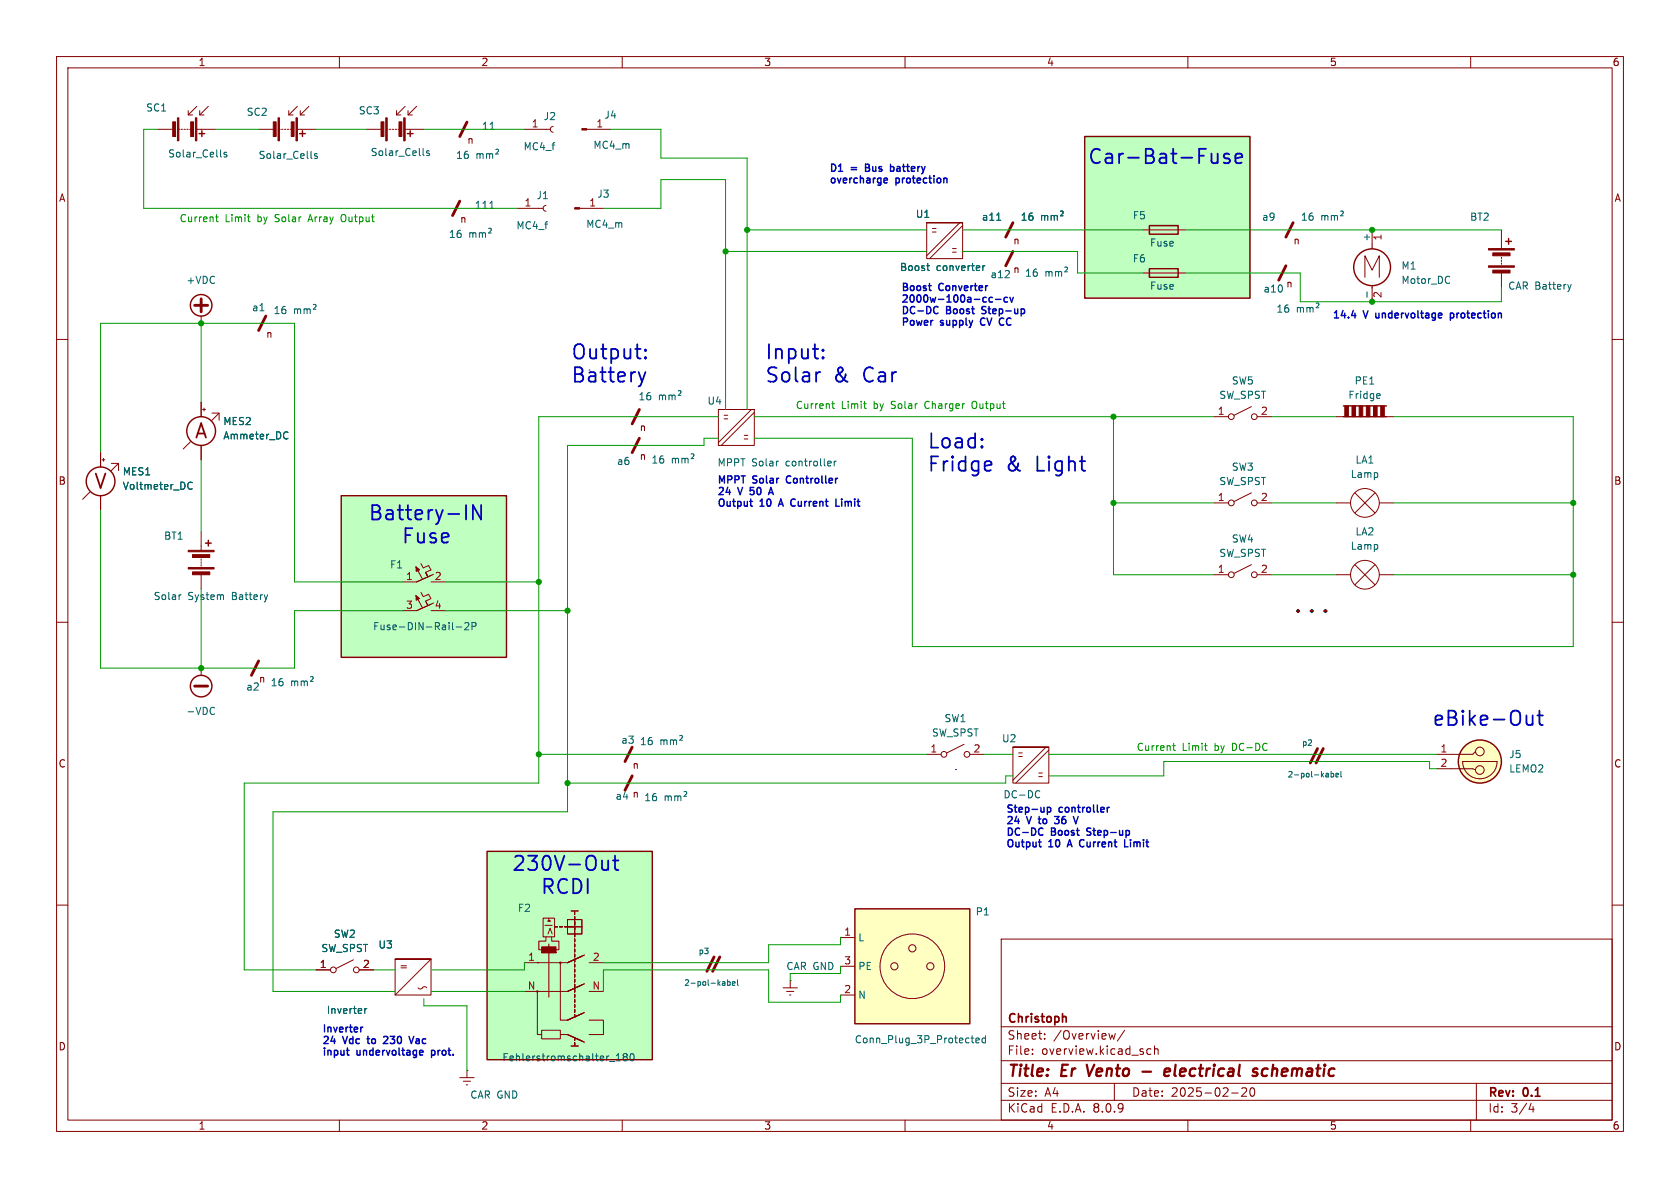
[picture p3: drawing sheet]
<svg xmlns="http://www.w3.org/2000/svg" width="297mm" height="210mm" viewBox="0 0 297 210" stroke-linecap="round" stroke-linejoin="round" font-family="sans-serif">
<g fill="none" stroke="#840000" stroke-width=".18">
<path d="M10 10h277v190h-277zM12 12h273v186h-273zM60 10v2M110 10v2M160 10v2M210 10v2M260 10v2M10 60h2M285 60h2M10 110h2M285 110h2M10 160h2"/>
<path d="M177 166h108v32h-108zM285 160h2M60 198v2M110 198v2M160 198v2M177 194.5h108M177 191.5h108M177 187.5h108M177 181.5h108M182.5 186.3v.1M182.5 185.5v.1M184.7 183.6v.1"/>
<path d="M184.7 182.8v.1M197 191.5v3M197.2 182.7l-.3 1-.3-.7M198.8 182.1l-1.3 2M202.7 186.1l.3 .3 .5-.1M203.5 185.5l-.5-.1-.3 .3M204.1 185.5l.2-.1 .4 .1v.9M204.1 184.9v1.5M210 198v2M217.7 193.2h1.2M219.5 192.4l.6-.1 .2 .1 .1 .3-.9 1.1h.9M221.1 192.4l.2-.1a.81 .81 0 0 1 .6 .6 .81 .81 0 0 1-.3 .8l-.1 .1a.81 .81 0 0 1-.4-1.4z"/>
<path d="M260 198v2M261 191.5v6.5M270.7 195l-.4 1.1h.9M271 195.6v1"/>
</g>
<path d="M192.1 188.2l.4 2M202 189.4h1.5M205.9 189.5l.9-.1v-.4l-.2-.1-.6 .1-.2 .9 .3 .3 .5-.1M221.6 189.4l.5 .1 .2 .3-.1 .3-.6 .1M222.3 189a.5 .5 0 0 0-.8 .2M224.1 189a.66 .66 0 0 0-1 .3v.5l.1 .3 .2 .1 .6-.1" fill="none" stroke="#840000" stroke-width=".4"/>
<path d="M188.4 179.8l.1 .9" fill="none" stroke="#840000" stroke-width=".3"/>
<g fill="#bfffbf">
<path d="M60.3 87.6h29.2v28.6h-29.2z"/>
<path d="M86.1 150.5h29.2v36.8h-29.2z"/>
<path d="M191.8 24.1h29.2v28.6h-29.2z"/>
</g>
<g fill="none" stroke="#840000" stroke-width=".18">
<path d="M91.4 36.8h4.6M92.7 22.9h4.6M96.5 36.3l-.3 .2-.2 .3 .2 .4 .3 .1M97.8 22.4l-.4 .1-.1 .4 .1 .3 .4 .2M102.5 36.8h4.2M127 72.4h6.3v6.3h-6.3zM127 72.4h6.3zM128 74h.7M128 73.4h.7M131.6 77.6h.6M131.6 77h.6M132.8 72.4l-5.8 5.8"/>
<path d="M133.3 72.9l-5.8 5.8M74.4 99.6l.4 .8M71.1 102.9h2.6M71.1 108h2.6M73.5 100.2l.1 .8 .6-.3-.7-.5 1.2 2.2M73.5 105.3l.1 .8 .6-.3-.7-.5 1.2 2.1M73.6 100.5h.1M73.6 100.6h.1M73.6 105.6h.1M73.6 105.7h.1M73.8 100.6l-.1 .2 .2-.1M73.8 105.6l-.1 .3 .2-.2"/>
<path d="M74 100.7l-.3 .2M74 105.8l-.3 .2M74.4 104.7l.4 .8M74.9 100.4l.9-.4 .4 .7M74.9 105.5l.9-.4 .4 .7M75.2 101.2l.4 .8-.3-.7M75.2 106.2l.4 .8-.3-.6M76.2 100.8l-.9 .4M76.2 105.8l-.9 .4M76.2 101.7l-2.5 1.2M76.2 106.8l-2.5 1.2M76.2 102.9h2.5"/>
<path d="M76.2 108h2.5M76.6 101.5l-2.9 1.4M76.6 106.6l-2.9 1.4M138.4 174.6h2.6M139.1 175.3h1.2M139.6 175.9h.2M139.7 173.4h.1M139.7 173.4v1.2"/>
</g>
<path d="M101.6 36.7h.9v.3h-.9z" fill="#840000" stroke="#840000" stroke-width=".18"/>
<g fill="#840000" stroke="#840000" stroke-width=".51">
<path d="M81.3 35.6l-1.3 2.5z"/>
<path d="M113 77.5l-1.2 2.5z"/>
</g>
<g fill="none" stroke="#006464" stroke-width=".18">
<path d="M86.6 36.8h.7M83 41.1v.9M83 41.3l.4-.2 .2 .2M83.6 41.3l.2-.2 .3 .1v.8M83.6 41.3v.7M84.7 41.3l.4-.2 .2 .2M84.7 41.1v.9M85.3 41.3l.2-.2 .3 .1v.8M85.3 41.3v.7M86.4 40.4l.3-.1 .2 .2-.1 .3-.4 .4h.5M118.9 81v.9M118.9 81.1l.3-.1 .2 .2"/>
<path d="M119.4 81.2l.2-.2 .3 .1 .1 .8M119.4 81.2v.7M120.6 81.1l.3-.1 .2 .2M120.6 81v.9M121.1 81.2l.2-.2 .3 .1v.8M121.1 81.2v.7M122.2 80.3l.3-.1 .2 .2-.1 .3-.4 .4h.5M146.9 81.6v.2l-.6 .1M147.5 81.5v.9M147.8 81.5l-.3 .3M80.7 110.8h.9M82.2 110.2l.5-.1 .2 .3-.8 .9h.8"/>
<path d="M83.4 110.7h.6l.2-.2-.1-.3-.7-.1v1.2"/>
</g>
<path d="M151.1 160.7h20.3v20.3h-20.3z" fill="#ffffc2"/>
<g fill="none" stroke="#840000" stroke-width=".18">
<path d="M33.3 19.6v.7h.7M34.8 18.8l-1.5 1.5M35.3 19.6v.7h.8M36.8 18.8l-1.5 1.5M51.1 19.6v.7h.7M52.6 18.8l-1.5 1.5M53.1 19.6v.7h.7M54.6 18.8l-1.5 1.5M70.1 19.6v.7h.8M71.6 18.8l-1.5 1.5M72.1 19.6v.7h.8M73.7 18.8l-1.6 1.5"/>
<path d="M27.9 22.9h2.6M31.5 22.9h.2M32 22.9h.3M32.5 22.9h.3M33 22.9h.3M33.5 22.9h.3M34.8 22.9h3.3M45.7 22.9h2.6M49.3 22.9h.2M49.8 22.9h.2M50.3 22.9h.2M50.8 22.9h.3"/>
<path d="M51.3 22.9h.3M52.6 22.9h3.3M64.8 22.9h2.5M68.3 22.9h.3M68.8 22.9h.3M69.3 22.9h.3M69.8 22.9h.3M70.4 22.9h.2M71.6 22.9h3.3M103.7 22.9h4.2M163.8 39.4h6.4v6.3h-6.4zM163.8 39.4h6.4z"/>
<path d="M169.7 39.4l-5.9 5.8M170.2 39.9l-5.9 5.8M35.6 57.2h.1M35.6 55.9v1.3M164.8 41h.7M164.8 40.4h.7M168.4 44.6h.6M168.4 43.9h.6M201.9 40.6h7.6M201.9 48.3h7.6M241.3 49v-3.8l1.3 2.6 1.2-2.6v3.8M242.6 40.6v3.4"/>
<path d="M242.6 50.5v2.8M265.4 40.6v3.3M265.4 45.5v.2M265.4 46v.2M265.4 46.5v.2M265.4 48.3v2.5M33.7 78.1l-1.3 1.3M35.6 71.1v2.6M35.6 78.7v2.6M35.8 72.4h.5M36.1 72.1v.5M37.5 73h1.2v1.3"/>
<path d="M38.7 73l-1.2 1.3M214.6 73.7h2.6M221.2 71.9l-3 1.5M222.2 73.7h2.6M236.2 73.7h1.3M245.1 73.7h1.3M15.9 87l-1.3 1.3M17.8 80v2.6M17.8 87.6v2.6M18 81.3h.5M18.3 81v.5M19.7 81.9h1.3v1.3"/>
<path d="M21 81.9l-1.3 1.3M35.6 94v3.3M35.6 98.8v.3M35.6 99.3v.3M35.6 99.8v.3M214.6 88.9h2.6M221.2 99.8l-3 1.5M221.2 87.1l-3 1.5M222.2 88.9h2.6M236.2 88.9h2.6M239.5 99.8l3.6 3.6M239.5 87.1l3.6 3.6"/>
<path d="M243.1 99.8l-3.6 3.6M243.1 87.1l-3.6 3.6M243.8 88.9h2.6M35.6 118.1h.1M35.6 101.6v2.5M35.6 118.1v1.3M214.6 101.6h2.6M222.2 101.6h2.6M236.2 101.6h2.6M243.8 101.6h2.6M163.8 133.4h2.6M170.4 131.6l-3 1.5"/>
<path d="M171.4 133.4h2.6M179.1 132.1h6.3v6.3h-6.3zM179.1 132.1h6.3zM180.1 133.7h.6M180.1 133.1h.6M183.6 137.3h.7M183.6 136.7h.7M184.9 132.1l-5.8 5.8M185.4 132.6l-5.8 5.8M254 135.9h6.3l.6 .2M258.6 134.6h6.1a3 3 0 0 1-3.1 3.1 3 3 0 0 1-3-3.1zM260.9 132.8l-.6 .6h-6.3"/>
<path d="M55.9 171.5h2.5M62.5 169.7l-3.1 1.5M63.5 171.5h2.5M69.8 169.5h6.4v6.4h-6.4zM69.8 169.5h6.4zM73.9 174.6l.4 .2 .7-.4 .4 .2M76.2 169.5l-6.4 6.4M92.7 170.2h7.6M92.7 175.3h7.6M95 175.3v7.6h.8M96 162.3h2v3.3h-2zM96.5 165.6v.8h-1.3v1.5h.6"/>
<path d="M97 162.3v.5h.3h-.5M97 166.9v9.4M97.5 165.6v.8h1.3v1.5h-.5M98.9 163.8h.5zM99.1 170.2v10.1h1.2M99.8 163.8h.5zM100.3 162.6h2.6v2.5h-2.6zM101 161h1.2M101.6 163.8h-1.3h2.6M101.6 161.2v.5zM101.6 162.1v.5zM101.6 162.9v.5z"/>
<path d="M101.6 163.8v.5zM101.6 165.1v.5zM101.6 166v.5zM101.6 166.9v.5zM101.6 167.8v.5zM101.6 168.7v.5zM101.6 169.5v.6zM101.6 170.4v.5zM101.6 171.3v.5zM101.6 172.2v.5zM101.6 173.1v.5zM101.6 174v.5z"/>
<path d="M101.6 174.9v.5zM101.6 175.8v.5zM101.6 176.7v.5zM101.6 177.5v.6zM101.6 178.4v.5zM101.6 179.3v.5zM101.6 162.6v2.5M102.9 169l-2.6 1.2M102.9 174.1l-2.6 1.2M102.9 179.2l-2.6 1.1M103.3 168.8l-3 1.4M103.3 173.9l-3 1.4"/>
<path d="M103.3 179l-3 1.3M104.1 170.2h2.6M104.1 175.3h2.6M148.6 165.7h2.5M148.6 175.9h2.5M148.6 170.8h2.5M81.3 190.5h2.5M81.9 191.1h1.3M82.4 191.8h.3M82.5 189.2h.1M82.5 189.2v1.3M95.8 182.1h3.3v1.5h-3.3z"/>
<path d="M99.1 182.9h1.2M100.3 182.9l2.6 1.1M100.3 182.9l3 1.3M101 184.9h1.2M101.6 183.4v.5zM101.6 184.3v.5zM104.1 180.3h2.6v2.6h-2.6"/>
<circle cx="217.7" cy="73.7" r=".51"/>
<circle cx="221.7" cy="73.7" r=".51"/>
<circle cx="217.7" cy="88.9" r=".51"/>
<circle cx="221.7" cy="88.9" r=".51"/>
<circle cx="241.3" cy="88.9" r="2.54"/>
<circle cx="217.7" cy="101.6" r=".51"/>
<circle cx="221.7" cy="101.6" r=".51"/>
<circle cx="241.3" cy="101.6" r="2.54"/>
<circle cx="166.9" cy="133.4" r=".51"/>
<circle cx="170.9" cy="133.4" r=".51"/>
<circle cx="261.6" cy="136.1" r=".76"/>
<circle cx="261.6" cy="132.8" r=".76"/>
<circle cx="58.9" cy="171.5" r=".51"/>
<circle cx="63" cy="171.5" r=".51"/>
<circle cx="95" cy="175.3" r=".13"/>
<circle cx="99.1" cy="170.2" r=".13"/>
<circle cx="158.1" cy="170.8" r=".63"/>
<circle cx="161.3" cy="170.8" r="5.7"/>
<circle cx="161.3" cy="167.6" r=".63"/>
<circle cx="164.5" cy="170.8" r=".63"/>
</g>
<g fill="none" stroke="#840000" stroke-width=".25">
<path d="M35.2 23.6h1M35.7 23.1v1M53 23.6h1M53.5 23.1v1M72 23.6h1M72.5 23.1v1M191.8 24.1h29.2v28.6h-29.2zM203.2 39.9h5.1v1.5h-5.1zM203.2 47.5h5.1v1.5h-5.1zM266.2 42.7h1M266.7 42.2v1M237.5 71.8h7.6"/>
<path d="M36.3 96h1M36.8 95.5v1M60.3 87.6h29.2v28.6h-29.2zM86.1 150.5h29.2v36.8h-29.2zM151.1 160.7h20.3v20.3h-20.3z"/>
<circle cx="35.6" cy="54" r="1.9"/>
<circle cx="242.6" cy="47.2" r="3.3"/>
<circle cx="35.6" cy="76.2" r="2.54"/>
<circle cx="17.8" cy="85.1" r="2.54"/>
<circle cx="35.6" cy="121.3" r="1.9"/>
<circle cx="261.6" cy="134.6" r="3.8"/>
</g>
<g fill="none" stroke="#006464" stroke-width=".18">
<path d="M40.1 27l-.3-.1-.2 .2v.2l.5 .1v.3h-.5M56.1 27.2h-.3l-.2 .1 .1 .2 .4 .1v.4h-.5M75.9 26.7h-.3l-.2 .1 .1 .2 .4 .1v.3h-.5M84.3 27.2v.8M84.3 27.3l.4-.1 .2 .1M84.9 27.3l.1-.1h.3l.1 .8M84.9 27.3v.7M86 27.3l.4-.1 .2 .1M86 27.2v.8M86.6 27.3l.1-.1h.3l.1 .8M86.6 27.3v.7M86.7 22.9h.7"/>
<path d="M87.6 26.4h.3l.2 .2v.2l-.5 .4h.5M176.2 38.9h.7M184.1 38.1v.8M184.1 38.2l.4-.1 .2 .2M184.7 38.3l.2-.2h.3v.8M184.7 38.3v.6M185.8 38.2l.4-.1 .2 .2M185.8 38.1v.8M186.4 38.3l.2-.2h.3v.8M186.4 38.3v.6M187.5 37.4l.3-.1 .2 .2-.1 .2-.4 .4h.5M233.7 38.2l.3-.1 .2 .2"/>
<path d="M233.7 38.1v.8M234.2 38.3l.2-.2h.3l.1 .8M234.2 38.3v.6M235.4 38.2l.3-.1 .2 .2M235.4 38.1v.8M235.9 38.3l.2-.2h.3l.1 .8M235.9 38.3v.6M237 37.4l.3-.1 .2 .2-.1 .2-.4 .4h.5M52.1 54.6v.8M52.1 54.7l.3-.1 .2 .2M52.6 54.8l.2-.2 .3 .1v.7M52.6 54.8v.6"/>
<path d="M53.8 54.7l.3-.1 .2 .2M53.8 54.6v.8M54.3 54.8v.6M54.3 54.8l.2-.2 .3 .1v.7M55.4 53.9l.3-.1 .2 .2-.1 .2-.4 .5h.5M163.8 47h.5M164.1 47.8h.2M173.8 47v.8M174.1 47l-.3 .2M184.9 48v.8M184.9 48.1l.4-.1 .1 .2M185.4 48.2l.2-.2 .3 .1 .1 .7"/>
<path d="M185.4 48.2v.6M186.6 48.1l.4-.1 .1 .2M186.6 48v.8M187.1 48.2l.2-.2 .3 .1 .1 .7M187.1 48.2v.6M188.2 47.3l.3-.1 .2 .2v.2l-.5 .5h.5M229.4 54.3v.9M229.4 54.5l.3-.2 .2 .2M229.9 54.5l.2-.2 .3 .1v.8M229.9 54.5v.7M231 54.5l.4-.2 .2 .2M231 54.3v.9"/>
<path d="M231.6 54.5l.2-.2 .3 .1v.8M231.6 54.5v.7M232.7 53.6h.3l.2 .1-.1 .3-.4 .4h.5M241.7 51.6v1M256.2 48.9l.1 .1M256.3 50h-.1M277.8 50.3l-.3 .8M50.5 76.3l.4 .2M50.9 77.5l-.4 .1M116.6 69.8v.9M116.6 70l.3-.2 .2 .2M117.1 70l.2-.2 .3 .1 .1 .8"/>
<path d="M117.1 70v.7M118.3 70l.3-.2 .2 .2M118.3 69.8v.9M118.8 70l.2-.2 .3 .1 .1 .8M118.8 70v.7M119.9 69.1h.3l.2 .1-.1 .3-.4 .4h.5M243.8 69.6l.2 .3-.6 .1M243.9 70.4h-.1M33.3 86.2l.3 .3 .4-.1M34 85.3l-.4-.1-.3 .3M32 105.1l-.2 .1M47.3 105.1l-.3 .9"/>
<path d="M54.9 119.7l.3-.1 .2 .2-.1 .2-.4 .4h.5M37.7 125l.2 .2M37.9 126.2l-.2 .1M51.6 120.4v.8M51.6 120.5l.3-.1 .2 .2M52.1 120.6l.2-.2h.3v.8M52.1 120.6v.6M53.2 120.5l.4-.1 .2 .2M53.2 120.4v.8M53.8 120.6l.2-.2h.3v.8M53.8 120.6v.6M116.8 130.8v.8"/>
<path d="M116.8 130.9l.4-.1 .2 .2M117.4 131l.2-.2 .3 .1v.7M117.4 131v.6M118.5 130.9l.4-.1 .2 .2M118.5 130.8v.8M119.1 131l.1-.2 .4 .1v.7M119.1 131v.6M120.2 130.1l.3-.1 .1 .2v.2l-.4 .5h.4M120.9 140l.3-.1 .2 .2-.1 .2-.4 .5h.5M183.5 139.8l.3 .1M234.7 136.7l.1 .1v.6M234.8 137.3l-.1 .1"/>
<path d="M234.8 136.9l-.1 .1M235.3 136.4v1M235.3 136.7h.3l.2 .2-.1 .4h-.4M236.2 137l.4-.1v-.2h-.3l-.1 .1v.5h.4M237.1 136.4v.8l.1 .2M117.6 140.7v.8M117.6 140.8l.4-.1 .1 .2M118.1 140.9l.2-.2 .3 .1 .1 .7M118.1 140.9v.6M119.3 140.8l.3-.1 .2 .2M119.3 140.7v.8M119.8 140.9l.2-.2 .3 .1 .1 .7"/>
<path d="M119.8 140.9v.6M183.8 140.9l-.3 .1M64.5 178.3v.8M64.8 178.3l-.3 .2M128 173.5l.2 .2v.5M128.2 174.1l-.1 .1M128.2 173.8h-.1M128.6 173.2v1M128.6 173.6l.3-.1 .2 .2-.1 .4h-.4M129.5 173.9l.5-.1-.1-.2-.3-.1-.1 .2v.4h.4M130.4 173.2v.8l.1 .2M109 187.5h.7"/>
<path d="M109 186.6l.3-.3v1.2M110.4 186.8l-.2 .2v.4l.2 .1h.4l.1-.2v-.3l-.2-.2M110.4 186.8l-.2-.2 .2-.3h.3l.2 .2-.2 .3M110.4 186.8h.3M111.5 186.4l.2-.1a.68 .68 0 0 1 .4 .6 .68 .68 0 0 1-.4 .6l-.2-.1-.1-.4zM171.7 183.5h.5M171.9 184.3h.3M172.5 183.9l.6-.1v-.2l-.4-.1-.2 .2 .1 .6h.5M174.2 183.6l-.3-.1-.3 .2 .1 .6h.5M174.2 183.1v1.2"/>
</g>
<g fill="#840000" stroke="#840000" stroke-width=".51">
<path d="M82.5 21.6l-1.2 2.5z"/>
<path d="M113 72.4l-1.2 2.5z"/>
<path d="M111.8 137.2l-1.3 2.5z"/>
<path d="M111.8 132.1l-1.3 2.5z"/>
<path d="M126.2 169.2l-1.2 2.5z"/>
<path d="M127.3 169.2l-1.3 2.5z"/>
<path d="M45.7 116.8l-1.3 2.6z"/>
<path d="M179.1 39.4l-1.3 2.5z"/>
<path d="M179.1 44.5l-1.3 2.5z"/>
<path d="M227.3 47l-1.2 2.5z"/>
<path d="M228.6 39.4l-1.3 2.5z"/>
<path d="M47 55.9l-1.3 2.5z"/>
<path d="M232.9 132.3l-1.3 2.6z"/>
<path d="M233.9 132.3l-1.2 2.6z"/>
</g>
<g fill="#840000" stroke="#840000" stroke-width=".18">
<path d="M102.9 22.7h.8v.3h-.8z"/>
<path d="M95.8 167.4h2.5v1h-2.5h2.5h-2.5z"/>
<path d="M31.4 20.8h.2v4.1h-.2z"/>
<path d="M34.5 20.8h.3v4.1h-.3z"/>
<path d="M30.5 21.5h.5v2.6h-.5z"/>
<path d="M33.7 21.5h.5v2.6h-.5z"/>
<path d="M68.2 20.8h.3v4.1h-.3z"/>
<path d="M71.4 20.8h.2v4.1h-.2z"/>
<path d="M67.4 21.5h.5v2.6h-.5z"/>
<path d="M70.5 21.5h.5v2.6h-.5z"/>
<path d="M49.1 20.8h.3v4.1h-.3z"/>
<path d="M52.3 20.8h.3v4.1h-.3z"/>
<path d="M48.3 21.5h.5v2.6h-.5z"/>
<path d="M51.5 21.5h.5v2.6h-.5z"/>
<path d="M33.3 100.3h4.5v.3h-4.5z"/>
<path d="M33.3 97.3h4.5v.2h-4.5z"/>
<path d="M34 101.1h3.1v.5h-3.1z"/>
<path d="M34 98h3.1v.6h-3.1z"/>
<path d="M263.1 47h4.6v.2h-4.6z"/>
<path d="M263.1 43.9h4.6v.3h-4.6z"/>
<path d="M263.9 47.8h3.1v.5h-3.1z"/>
<path d="M263.9 44.7h3.1v.5h-3.1z"/>
<path d="M237.7 71.8h.7v1.9h-.7z"/>
<path d="M239 71.8h.6v1.9h-.6z"/>
<path d="M240.3 71.8h.6v1.9h-.6z"/>
<path d="M241.6 71.8h.6v1.9h-.6z"/>
<path d="M242.8 71.8h.7v1.9h-.7z"/>
<path d="M244.1 71.8h.6v1.9h-.6z"/>
</g>
<path d="M34.4 54h2.3M35.6 52.8v2.3M34.4 121.3h2.3" fill="none" stroke="#840000" stroke-width=".51"/>
<circle cx="261.6" cy="134.6" r="3.8" fill="#ffffc2" stroke="#ffffc2" stroke-width=".18"/>
<path d="M237.5 73.7h7.6z" fill="#840000" stroke="#840000" stroke-width=".25"/>
<g fill="none" stroke="#0000c2" stroke-width=".25">
<path d="M153 29.6h.4M153.4 29h-.4v1.3h.5M156.5 31.5h.3l.1 .3-.6 .1M156.8 32.3h-.3M157.4 29.5l.4-.1 .2 .2M158 30.2l-.2 .1-.4-.1M165.8 55.3l-.3 .1M173.5 56.4l-.2 .4 .2 .5M173.6 55.4h.2M173.6 54.4v.3M175.5 52.6h-.4l-.3 .2 .2 .5h.5M176 52.9h1"/>
<path d="M176.9 57.4h.5M178.1 52.6h-.4l-.2 .2 .1 .5h.5M178.5 52.6l.3 .8 .3-.8M238.9 55.8h.8M239.5 55.4v.8M256.4 55.4v1.2M256.4 55.4h.5M256.4 56.1h.5M132.6 87.3l.1 .1M132.7 86.2v.5M135.9 87.4l.4-1.2 .4 1.2M136 87.1h.6"/>
<path d="M137.7 89.1h.6M138 88.2l-.4 1.3M139.1 84.3l-.1 .4 .1 .5M140 89.4h.5M140 88.3h.5M147.8 89.5h.6M148.8 88.2v.1M148.8 88.6v.9M184.4 147.5l-.4 .2M185.2 142.7v1.3M185.2 142.8l.3-.1 .3 .3-.2 .5h-.4M186.4 144.3h.8l-.4 .5 .3 .1"/>
<path d="M186.4 145.5l.2 .1 .5-.1M188.8 149.3h.6M189.1 148.4l-.4 1.3M189.8 144.3l.4 1.3 .4-1.3M191.1 149.6h.5M191.4 148.4l.2 .1M192.1 147.6l.2 .1M192.1 146.6l.1 .3M196 142.7h.1M198.8 149.7h.6M199.9 148.8v.9M199.9 148.4v.1"/>
<path d="M64.1 181.6h-.2M64.9 183.6h.4M68.4 183.3l-.4-.1-.2 .1M68.5 183.7l-.7 .8h.8M72.3 183.2l.4 1.3 .4-1.3M76.3 185.7v1.2M76.3 186.5h.1M76.4 185.7h-.1"/>
</g>
<g fill="none" stroke="#008400" stroke-width=".18">
<path d="M38.1 38.3h.5M38.3 37.9v1.1l.3 .2M43.7 38.3h.5M44.1 39.2h.1M60.5 38a.9 .9 0 0 0 0 1.1M147 71.4h.5M147.2 70.9v1.1l.3 .2M152.7 71.4h.5M153 72.2h.2M172 71a.9 .9 0 0 0 0 1.2M207.3 131.8h.5M207.5 131.4v1.1l.3 .2"/>
<path d="M212.9 131.8h.5M213.3 132.7h.1"/>
</g>
<g fill="none" stroke="#0000c2" stroke-width=".32">
<path d="M215.3 27.2v1.6M215.3 28.6a.69 .69 0 0 1-1 .1M217.3 27.3l-.6-.1-.4 .3 .2 .4 .8 .2 .1 .3-.1 .3-.2 .1-.8-.1M218.4 28l1.2-.2-.1-.5-.7-.1-.4 .3v1l.1 .2 .3 .1 .7-.1M112.9 65.8l.6 1.7M113.5 67.5l-.4 .7M114.1 65.8l-.6 1.7M114.1 63.1l.1 .2-.1 .1M114.1 63.1l-.1 .2 .1 .1M114.1 61.8v.2M114.1 63.1v.3M114.1 61.8l.1 .1-.1 .1"/>
<path d="M114.1 61.8l-.1 .1 .1 .1M144.8 65.8h.2M145.5 63.1l.1 .2-.1 .1M145.5 63.1l-.1 .2 .1 .1M145.5 61.8v.2M145.5 63.1v.3M145.5 61.8l.1 .1-.1 .1M145.5 61.8l-.1 .1 .1 .1M173.6 78.9l.1 .1-.1 .1M173.6 77.6l.1 .1-.1 .1M82.4 89.3v2.5M85.1 89.3v2.5l-1.5-2.5v2.5"/>
<path d="M174.9 81.5l.3 .1 .1 .5-1.2 .3M175.2 83.1l-.3 .1M269.9 127.8l.1 .2a.69 .69 0 0 0 .9-.1M270.9 126.5v1.7M271.8 126.5h1M272.2 125.6v2.2l.1 .2 .5 .2M107.5 152.1v1.7M107.5 153.6a.69 .69 0 0 1-1 .1M108.4 152.1h.9M108.7 151.3v2.1l.1 .3 .5 .1"/>
</g>
<path d="M168.9 136h.1" fill="none" stroke="#0000c2" stroke-width=".18"/>
<g fill="none" stroke="#009600" stroke-width=".18">
<path d="M27.9 22.9h-2.5v13.9h66M38.1 22.9h7.6M55.9 22.9h8.9M74.9 22.9h17.8M106.7 36.8h10.1v-5h11.5v40.6M107.9 22.9h8.9v5h15.3v44.5M35.6 57.2v13.9M128.3 44.5h35.5M132.1 40.6h31.7M170.2 40.6h31.7M170.2 44.5h20.3v3.8h11.4M209.5 40.6h55.9"/>
<path d="M209.5 48.3h20.4v5h35.5v-2.5M127 77.5h-2.5v1.2h-24.2v64.8h-52v31.8h21.5M127 73.7h-31.8v64.7h-52v33.1h12.7M133.3 73.7h81.3M196.8 73.7v27.9h17.8M224.8 73.7h11.4M246.4 73.7h31.7v40.6h-116.8v-36.8h-28M17.8 80v-22.8h34.3v45.7h19M17.8 90.2v27.9h34.3v-10.1h19M35.6 81.3v12.7M196.8 88.9h17.8M224.8 88.9h11.4"/>
<path d="M246.4 88.9h31.7M35.6 104.1v14M78.7 108h21.6M78.7 102.9h16.5M224.8 101.6h11.4M246.4 101.6h31.7M95.2 133.4h68.6M174 133.4h5.1M179.1 137.2h-1.3v1.2h-77.5M185.4 133.4h68.6M254 135.9h-1.3v-1.3h-47v2.6h-20.3M66 171.5h3.8"/>
<path d="M74.9 176.5v1.3h7.6v11.4M76.2 175.3h16.5M92.7 170.2v1.3h-16.5M106.7 175.3v-3.8h29.2v5.7h12.7v-1.3M148.6 165.7v1.3h-12.7v3.2h-29.2M148.6 170.8v1.3h-8.9v1.3"/>
</g>
<g fill="#009600" stroke="#009600" stroke-width=".18">
<circle cx="278.1" cy="101.6" r=".46"/>
<circle cx="278.1" cy="88.9" r=".46"/>
<circle cx="242.6" cy="40.6" r=".46"/>
<circle cx="242.6" cy="53.3" r=".46"/>
<circle cx="95.2" cy="102.9" r=".46"/>
<circle cx="100.3" cy="108" r=".46"/>
<circle cx="95.2" cy="133.4" r=".46"/>
<circle cx="100.3" cy="138.4" r=".46"/>
<circle cx="128.3" cy="44.5" r=".46"/>
<circle cx="132.1" cy="40.6" r=".46"/>
<circle cx="196.8" cy="88.9" r=".46"/>
<circle cx="35.6" cy="118.1" r=".46"/>
<circle cx="35.6" cy="57.2" r=".46"/>
<circle cx="196.8" cy="73.7" r=".46"/>
</g>
<text font-size="7.1" x="228.4" y="108.8">...</text>
<g font-size="3.5" fill="#0000c2">
<text x="192.2" y="29.4">Car-Bat-Fuse</text>
<text x="100.8" y="64">Output:</text>
<text x="135.1" y="64">Input:</text>
<text x="100.8" y="68.1">Battery</text>
<text x="135.1" y="68.1">Solar</text>
<text x="147.4" y="68.1">&amp;</text>
<text x="153" y="68.1">Car</text>
<text x="163.8" y="79.7">Load:</text>
<text x="163.8" y="83.8">Fridge</text>
<text x="177.9" y="83.8">&amp;</text>
<text x="183.5" y="83.8">Light</text>
<text x="65" y="92.4">Battery-IN</text>
<text x="70.9" y="96.5">Fuse</text>
<text x="253.1" y="128.8">eBike-Out</text>
<text x="90.4" y="154.4">230V-Out</text>
<text x="95.4" y="158.5">RCDI</text>
</g>
<g font-size="3.5" fill="#840000">
<text x="34.2" y="77.9">A</text>
<text x="16.5" y="86.8">V</text>
</g>
<g font-size="2.8" fill="#840000">
<text x="178" y="190.9">Title:</text>
<text x="187.7" y="190.9">Er</text>
<text x="193" y="190.9">Vento</text>
<text x="208.3" y="190.9">electrical</text>
<text x="224.8" y="190.9">schematic</text>
</g>
<g font-size="2.1" fill="#840000">
<text x="178" y="184">Sheet:</text>
<text x="178" y="181.2">Christoph</text>
<text x="186.2" y="184">/Overview/</text>
<text x="178" y="186.7">File:</text>
<text x="184.1" y="186.7">overview.kicad_sch</text>
<text x="178" y="196.9">KiCad</text>
<text x="178" y="194.1">Size:</text>
<text x="184.7" y="194.1">A4</text>
<text x="185.7" y="196.9">E.D.A.</text>
<text x="193.3" y="196.9">8.0.9</text>
<text x="200" y="194.1">Date:</text>
<text x="207" y="194.1">2025-02-20</text>
<text x="263" y="194.3">Rev:</text>
<text x="263" y="196.9">Id:</text>
<text x="267.1" y="196.9">3/4</text>
<text x="269.4" y="194.3">0.1</text>
</g>
<g font-size="1.8" fill="#840000">
<text x="35" y="11.9">1</text>
<text x="85" y="11.9">2</text>
<text x="135" y="11.9">3</text>
<text x="185" y="11.9">4</text>
<text x="235" y="11.9">5</text>
<text x="285" y="11.9">6</text>
<text x="82.5" y="25.6">n</text>
<text x="10.3" y="35.9">A</text>
<text x="285.3" y="35.9">A</text>
<text x="81.2" y="39.6">n</text>
<text x="179" y="43.4">n</text>
<text x="228.5" y="43.4">n</text>
<text x="179" y="48.5">n</text>
<text x="227.3" y="51">n</text>
<text x="46.9" y="59.9">n</text>
<text x="113" y="76.4">n</text>
<text x="113" y="81.5">n</text>
<text x="10.3" y="85.9">B</text>
<text x="285.3" y="85.9">B</text>
<text x="10.3" y="135.9">C</text>
<text x="111.7" y="136.1">n</text>
<text x="285.3" y="135.9">C</text>
<text x="98" y="165.5" transform="rotate(-90 98 165.5)">&gt; I</text>
<text x="70.5" y="171.7">=</text>
<text x="10.3" y="185.9">D</text>
<text x="285.3" y="185.9">D</text>
<text x="35" y="199.9">1</text>
<text x="85" y="199.9">2</text>
<text x="135" y="199.9">3</text>
<text x="185" y="199.9">4</text>
<text x="235" y="199.9">5</text>
<text x="285" y="199.9">6</text>
</g>
<g font-size="1.8" fill="#006464">
<text x="25.7" y="19.9">SC1</text>
<text x="43.5" y="20.7">SC2</text>
<text x="63.3" y="20.4">SC3</text>
<text x="85.1" y="23.2">11</text>
<text x="96" y="21.4">J2</text>
<text x="106.8" y="21.2">J4</text>
<text x="29.6" y="28">Solar_Cells</text>
<text x="45.6" y="28.3">Solar_Cells</text>
<text x="65.4" y="27.8">Solar_Cells</text>
<text x="80.5" y="28.3">16</text>
<text x="92.5" y="26.8">MC4_f</text>
<text x="104.8" y="26.5">MC4_m</text>
<text x="94.8" y="35.4">J1</text>
<text x="105.5" y="35.2">J3</text>
<text x="83.8" y="37.1">111</text>
<text x="91.2" y="40.7">MC4_f</text>
<text x="103.5" y="40.5">MC4_m</text>
<text x="161.8" y="38.7">U1</text>
<text x="173.5" y="39.2">a11</text>
<text x="180.3" y="39.2">16</text>
<text x="200.2" y="39">F5</text>
<text x="223" y="39.2">a9</text>
<text x="229.9" y="39.2">16</text>
<text x="259.8" y="39.2">BT2</text>
<text x="79.3" y="42.3">16</text>
<text x="200.2" y="46.6">F6</text>
<text x="203.2" y="43.8">Fuse</text>
<text x="242.3" y="42.8" transform="rotate(-90 242.3 42.8)">+</text>
<text x="247.7" y="47.9">M1</text>
<text x="32.9" y="50.4">+VDC</text>
<text x="159" y="48.1">Boost</text>
<text x="165.5" y="48.1">converter</text>
<text x="175" y="49.4">a12</text>
<text x="181.1" y="49.1">16</text>
<text x="203.2" y="51.4">Fuse</text>
<text x="223.3" y="51.9">a10</text>
<text x="247.7" y="50.4">Motor_DC</text>
<text x="266.5" y="51.4">CAR Battery</text>
<text x="44.5" y="55.2">a1</text>
<text x="48.3" y="55.7">16</text>
<text x="225.6" y="55.5">16</text>
<text x="112.8" y="71">16</text>
<text x="125" y="71.7">U4</text>
<text x="215.5" y="70.7">SW_SPST</text>
<text x="217.7" y="68.2">SW5</text>
<text x="238.3" y="70.7">Fridge</text>
<text x="239.4" y="68.2">PE1</text>
<text x="39.4" y="77.9">Ammeter_DC</text>
<text x="39.4" y="75.3">MES2</text>
<text x="109" y="82.4">a6</text>
<text x="115.1" y="82.1">16</text>
<text x="126.8" y="82.7">MPPT Solar</text>
<text x="139" y="82.7">controller</text>
<text x="217.7" y="83.4">SW3</text>
<text x="239.5" y="82.1">LA1</text>
<text x="21.6" y="86.8">Voltmeter_DC</text>
<text x="21.6" y="84.2">MES1</text>
<text x="215.5" y="86">SW_SPST</text>
<text x="238.7" y="84.7">Lamp</text>
<text x="28.9" y="95.6">BT1</text>
<text x="239.5" y="94.8">LA2</text>
<text x="68.9" y="100.7">F1</text>
<text x="215.5" y="98.7">SW_SPST</text>
<text x="217.7" y="96.1">SW4</text>
<text x="238.7" y="97.4">Lamp</text>
<text x="27.1" y="106.3">Solar</text>
<text x="33.2" y="106.3">System</text>
<text x="41.1" y="106.3">Battery</text>
<text x="65.9" y="111.6">Fuse-DIN-Rail-2P</text>
<text x="43.4" y="122.3">a2</text>
<text x="45.7" y="120.9">n</text>
<text x="47.8" y="121.5">16</text>
<text x="32.9" y="126.6">-VDC</text>
<text x="109.7" y="131.7">a3</text>
<text x="113" y="131.9">16</text>
<text x="164.7" y="130.4">SW_SPST</text>
<text x="166.9" y="127.9">SW1</text>
<text x="177" y="131.4">U2</text>
<text x="266.7" y="134.2">J5</text>
<text x="266.7" y="136.8">LEMO2</text>
<text x="108.7" y="141.6">a4 n 16</text>
<text x="177.3" y="141.3">DC-DC</text>
<text x="91.5" y="161.4">F2</text>
<text x="58.9" y="166">SW2</text>
<text x="66.8" y="167.9">U3</text>
<text x="151.6" y="166.6">L</text>
<text x="172.4" y="162">P1</text>
<text x="56.7" y="168.5">SW_SPST</text>
<text x="138.9" y="171.7">CAR GND</text>
<text x="151.6" y="171.7">PE</text>
<text x="57.7" y="179.4">Inverter</text>
<text x="151.6" y="176.8">N</text>
<text x="151" y="184.6">Conn_Plug_3P_Protected</text>
<text x="88.7" y="187.8">Fehlerstromschalter_180</text>
<text x="83" y="194.4">CAR GND</text>
</g>
<g font-size="1.8" fill="#a90000">
<text x="93.9" y="22.6">1</text>
<text x="105.3" y="22.6">1</text>
<text x="92.6" y="36.6">1</text>
<text x="104.1" y="36.6">1</text>
<text x="244.6" y="42.6" transform="rotate(-90 244.6 42.6)">1</text>
<text x="244.6" y="52.8" transform="rotate(-90 244.6 52.8)">2</text>
<text x="215.2" y="73.4">1</text>
<text x="222.8" y="73.4">2</text>
<text x="215.2" y="88.6">1</text>
<text x="222.8" y="88.6">2</text>
<text x="215.2" y="101.3">1</text>
<text x="222.8" y="101.3">2</text>
<text x="71.7" y="102.6">1</text>
<text x="71.7" y="107.7">3</text>
<text x="76.8" y="102.6">2</text>
<text x="76.8" y="107.7">4</text>
<text x="164.4" y="133.1">1</text>
<text x="172" y="133.1">2</text>
<text x="254.6" y="133.1">1</text>
<text x="254.6" y="135.6">2</text>
<text x="149.2" y="165.5">1</text>
<text x="56.4" y="171.2">1</text>
<text x="64.1" y="171.2">2</text>
<text x="93.3" y="169.9">1</text>
<text x="104.7" y="169.9">2</text>
<text x="149.2" y="170.6">3</text>
<text x="93.2" y="175">N</text>
<text x="104.6" y="175">N</text>
<text x="149.2" y="175.6">2</text>
</g>
<g font-size="1.8" fill="#0000c2">
<text x="146.6" y="30.7">D1</text>
<text x="146.6" y="32.8">overcharge</text>
<text x="150.5" y="30.7">=</text>
<text x="153.6" y="30.7">Bus</text>
<text x="158.4" y="32.8">protection</text>
<text x="158.5" y="30.7">battery</text>
<text x="159.3" y="51.8">Boost</text>
<text x="159.3" y="53.8">2000w-100a-cc-cv</text>
<text x="166.1" y="51.8">Converter</text>
<text x="159.3" y="55.9">DC-DC</text>
<text x="159.3" y="57.9">Power</text>
<text x="166.4" y="57.9">supply</text>
<text x="167.4" y="55.9">Boost</text>
<text x="173.9" y="57.9">CV</text>
<text x="174.2" y="55.9">Step-up</text>
<text x="177.8" y="57.9">CC</text>
<text x="235.4" y="56.6">14.4</text>
<text x="241.1" y="56.6">V</text>
<text x="243.7" y="56.6">undervoltage</text>
<text x="257.4" y="56.6">protection</text>
<text x="126.7" y="85.8">MPPT</text>
<text x="126.7" y="87.9">24</text>
<text x="126.7" y="89.9">Output</text>
<text x="130.6" y="87.9">V</text>
<text x="133.2" y="85.8">Solar</text>
<text x="133.2" y="87.9">50</text>
<text x="134.5" y="89.9">10</text>
<text x="138.3" y="89.9">A</text>
<text x="139.6" y="85.8">Controller</text>
<text x="140.9" y="89.9">Current</text>
<text x="149.3" y="89.9">Limit</text>
<text x="177.8" y="144">Step-up</text>
<text x="177.8" y="146">24</text>
<text x="177.8" y="148.1">DC-DC</text>
<text x="181.7" y="146">V</text>
<text x="184.3" y="146">to</text>
<text x="185.9" y="148.1">Boost</text>
<text x="187.3" y="144">controller</text>
<text x="187.6" y="146">36</text>
<text x="191.5" y="146">V</text>
<text x="192.7" y="148.1">Step-up</text>
<text x="177.8" y="150.1">Output</text>
<text x="185.5" y="150.1">10</text>
<text x="189.4" y="150.1">A</text>
<text x="192" y="150.1">Current</text>
<text x="200.4" y="150.1">Limit</text>
<text x="56.9" y="182.9">Inverter</text>
<text x="56.9" y="184.9">24</text>
<text x="60.8" y="184.9">Vdc</text>
<text x="65.6" y="184.9">to</text>
<text x="68.9" y="184.9">230</text>
<text x="74" y="184.9">Vac</text>
<text x="56.9" y="187">input</text>
<text x="63.1" y="187">undervoltage</text>
<text x="76.8" y="187">prot.</text>
</g>
<g font-size="1.8" fill="#008400">
<text x="31.7" y="39.5">Current</text>
<text x="39.8" y="39.5">Limit</text>
<text x="45.6" y="39.5">by</text>
<text x="48.9" y="39.5">Solar</text>
<text x="55" y="39.5">Array</text>
<text x="61" y="39.5">Output</text>
<text x="140.6" y="72.5">Current</text>
<text x="148.7" y="72.5">Limit</text>
<text x="154.5" y="72.5">by</text>
<text x="157.8" y="72.5">Solar</text>
<text x="164" y="72.5">Charger</text>
<text x="172.5" y="72.5">Output</text>
<text x="200.9" y="132.9">Current</text>
<text x="209" y="132.9">Limit</text>
<text x="214.8" y="132.9">by</text>
<text x="218.1" y="132.9">DC-DC</text>
</g>
<g font-size="1.4" fill="#006464">
<text x="227.5" y="137.6">2-pol-kabel</text>
<text x="230.1" y="132">p2</text>
<text x="123.4" y="168.9">p3</text>
<text x="120.9" y="174.5">2-pol-kabel</text>
</g>
</svg>
